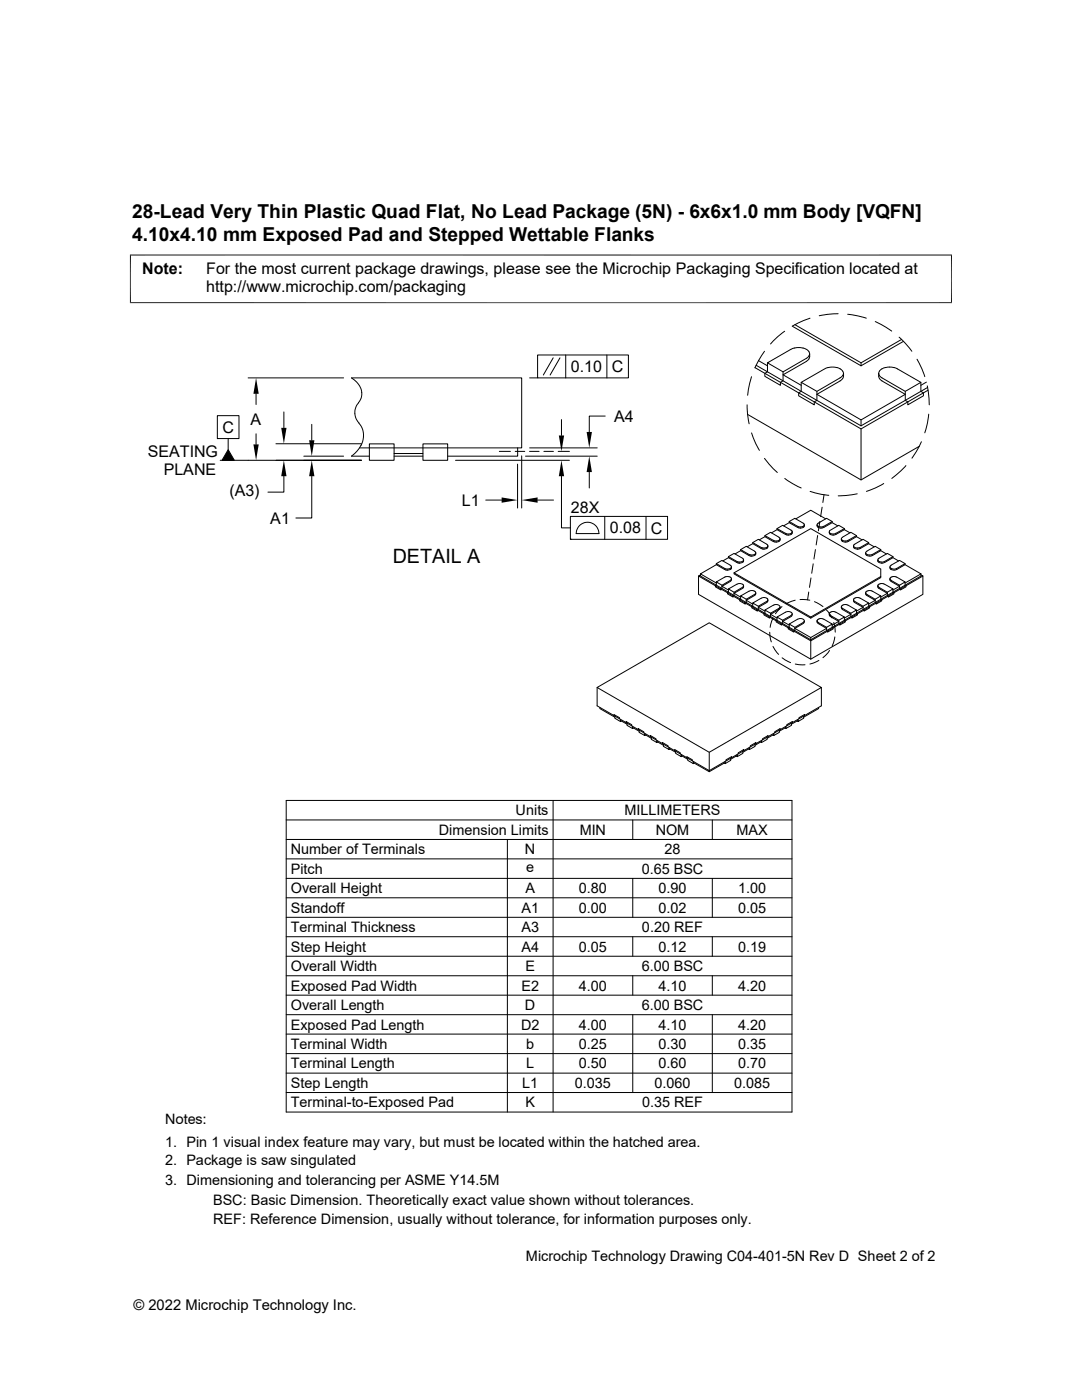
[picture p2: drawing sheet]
<svg xmlns="http://www.w3.org/2000/svg" width="216mm" height="279mm" viewBox="0 0 216 279" stroke-linecap="round" stroke-linejoin="round" font-family="sans-serif">
<g fill="none" stroke="#000" stroke-width=".2">
<path d="M26 50.8v9.7M189.9 50.8v9.7M189.9 50.9h-164M25.9 60.4h164M49.5 75.4h19.1M51.1 78.6v2.1M72.2 78.3a2.58 2.58 0 0 1-.7 2.1M72.2 78.4a3.9 3.9 0 0 0-2.1-3h34v14h-32.3M105.7 75.4h1.6M107.3 70.8h18.1v4.6h-18.1zM110.4 71.4l-2 3.4M111.7 71.4l-1.9 3.4"/>
<path d="M112.9 70.8v4.6M121.1 70.8v4.6M150 75.2l-.8 3.7M150.6 73.4l21.2 12.2 13.4-7.7M150.9 72.9l20.9 12.1 13.3-7.7M151.3 72l1.8 1M152.5 70.1l-1.9 3.3M153.1 72.4v1.8l-.5 .3v.6l3.1 1.8v-.6l.6-.3v-1.8M156.6 66.1l-1.4 1.1-1.4 1.4M157.8 69.7l-4.7 2.7 3.2 1.8 4.6-2.7 .5-.4M158.1 65.1l13.7 7.9 8.5-4.9M158.5 69.5l.7-.1 1.1 .1"/>
<path d="M158.5 69.4l-.7 .3M158.6 64.8l13.2 7.6 8.1-4.7M159.9 76.3v1.8l-.5 .3v.6l3.1 1.8v-.6l.5-.3v-1.8M160.2 69.4l.7 .3 .5 .5M160.9 72.1l-4.6 2.7 3.6 2.1M161.4 70.2l.1 .3-.1 .5M161.4 71.6l-.5 .5M161.5 71.2l-.1 .4M161.6 70.6v.6M161.6 63.5l-3.4 1.5M165.2 73.4l.7-.1 1.1 .1M167 73.3l.3 .1a1.01 1.01 0 0 1 .9 .8 1.01 1.01 0 0 1-.4 1.1l-4.8 2.8-3.1-1.8 5.3-3"/>
<path d="M167.2 62.6l-2.1 .1-1.6 .3M167.7 76l-4.7 2.7 8.8 5.1 8.8-5.1-4.6-2.7M168.3 74.5v.6a1.09 1.09 0 0 1-.7 .9M169.1 62.7l3.8 .8M171.8 72.4v.6M174.6 64.2l3.3 1.9M175.3 74.5v.6a1.01 1.01 0 0 0 .7 .9M175.3 74.5a1.01 1.01 0 0 0 .7 .9M176.7 73.3l-1 .5-.4 .7M178.4 73.3l5.3 3-3.1 1.8-4.6-2.7M178.4 73.4l-.7-.1-1.1 .1M179.4 67.3l1.2 1.2 1.3 1.6"/>
<path d="M183 71.7l1 1.9 .5 1.6M183.7 76.3v1.8l.6 .3v.6l-3.2 1.8v-.6l-.5-.3v-1.8M184.8 76.3l-1.1 .6M185 77l.4 3.8M43.4 83h4.3v4.5h-4.3zM43.4 87.5h.1M43.9 91.9h28.2M45.5 87.5v2.2M45.5 89.7l1.3 2.2h-2.5zM51.1 86.6v2.1M55.1 88.6h17M56.6 95v3.2h-3.1"/>
<path d="M56.6 82.2v3.2M60.6 91h8M62.2 95v8.4h-3.2M62.2 84.7v3.2M71.5 80.4a2.97 2.97 0 0 0 .1 4M71.6 84.4a3.9 3.9 0 0 1 .5 4.5M72 88.9l-.8 1.2-1.1 .9h3.6M73.7 88.6h4.9v3.3h-4.9zM78.6 91h5.8M78.6 90.5h5.8zM84.4 88.6h4.9v3.3h-4.9zM90.9 91.9h22.7"/>
<path d="M96.9 99.8h3.2M99.6 90.1h2.3M102.8 90.1h1.9M103.3 92.6v8.8M103.3 89.4v1.6h-14M104.1 91v10.4M104.9 91h14.3M105.7 90.1h1.9M105.7 89.4h13.5M107.3 99.8h3.1M108.5 90.1h1.9M111.4 90.1h2.2"/>
<path d="M112 95v10.3h1.8M112 83.7v3.2M117.6 94.2v3.2M120.8 83h-3.2v3.2M149.1 80.8l.1 1.8 .3 2M149.2 82.7l22.6 13.1 11.6-6.7M150 86.4l.8 2.1 .7 1.4M152.5 91.5l2.6 2.8M156.6 95.5l1.6 1 1.7 .9M161.6 98.1l2.3 .6 1.5 .1M164.4 98.7l-.2 1.6M171 98.6l-3.7 .4"/>
<path d="M171.8 83.8v1.2M171.8 85.6v10.2M176.3 96.5l-1.6 .9-1.8 .7M180.8 92.9l-2.9 2.6M183.9 88.2l-1.9 3.2M185.3 82.7l-.2 1.7-.6 2M113.8 103.1h19.4v4.5h-19.4zM113.8 107.6h.1M115 106.5h4.5a2.26 2.26 0 0 0-2.3-2.3 2.26 2.26 0 0 0-2.2 2.3M120.7 103.1v4.5M128.9 103.1v4.5M139.4 115v3.6l22.4 13 22.3-13v-3.6"/>
<path d="M139.8 114.7l-.4 .3 22.4 12.9 22.3-12.9-.3-.3M139.8 114.5v.5l22 12.7 22-12.7v-.5M142.9 116.1v.7l-.2 .1v.2l1.2 .7v-.3l.2-.1v-.6M142.9 112.7l-3.1 1.8 3.1 1.9M142.9 112.5l1.8 1 .5 .1a.7 .7 0 0 0 .7-.5M145.4 111.3l-1.2 .7M145.4 117.5v.7l-.2 .1v.2l1.1 .7v-.3l.2-.1v-.6M145.4 111.1l1.8 1 .4 .1M145.7 112.8l.2 .3M145.7 113.6l-.7 .2-.4-.2M145.7 112.8l-1.6-1-1.2 .7v.2l1.7 1M145.9 115.4v.3l-.2 .1"/>
<path d="M145.9 115.3a1.13 1.13 0 0 0-1.3-.1l-1.7 .9 1.2 .7 1.6-1M145.9 113.5l-.2 .2M146 115.5l-.2 .5-1.7 1 1.3 .8M146 113.1l-.1 .4M146.5 114.3l15.3-8.8 13.9 8.1v1.5l-13.9 8zM146.5 114.3v.2l15.3 8.9 13.9-8.1v-.2M147 116.6l.4-.1 .7 .1M147 116.6l-1.6 .9 1.1 .7 1.6-1M147 112.2l.6 .2M147.8 109.9l-1.1 .7M147.8 118.9v.7l-.2 .1v.2l1.1 .7v-.2l.2-.2v-.6M147.8 109.7l1.8 1 .4 .1"/>
<path d="M148.1 111.4l-1.6-1-1.1 .7v.2l1.6 1M148.2 116.6l.1 .1M148.2 111.4l.1 .2M148.3 116.8v.3M148.3 111.6l.1 .1M148.3 117.3l-1.8 1.1 1.3 .8M148.3 117.1l-.1 .1M148.3 112.1l-.7 .3M148.3 111.9l-.7 .3M148.4 111.7l-.1 .2M148.4 116.9l-.1 .4M148.4 111.7l-.1 .4"/>
<path d="M149.5 118l-1.7 .9 1.1 .7 1.8-1.1M150.2 108.5l-1.1 .6M150.2 108.3l1.8 1 .4 .1M150.3 117.9l-.8 .1M150.3 117.9l.3 .1M150.6 110l.2 .3M150.6 118l.1 .1M150.6 110l-1.7-1-1.1 .7v.2l1.7 1M150.7 118.2v.2M150.7 110.5l-.7 .3M150.8 110.3l-.1 .2M150.8 118.3l-.1 .5-1.8 1 1.3 .8"/>
<path d="M150.8 110.3a.83 .83 0 0 1-1.3 .5M151.9 119.4l.4-.1 .7 .1M151.9 119.4l-1.7 1 1.1 .6 1.9-1.1M152.6 107.1l-1.1 .6M152.6 106.9l1.7 .9M153 108.6l-1.7-1-1.1 .7v.2l1.7 1M153 119.4l.2 .1M153 108.6l.2 .2M153.2 119.5v.3M153.2 108.8v.3M153.2 109.3l-.8 .3-.5-.1M153.2 109.1l-.8 .3"/>
<path d="M153.2 119.9v.2M153.2 109.1v.2M153.2 119.7v.2M153.2 108.9v.2M154.3 108.1l.6 .1M154.3 107.8l.6 .2M155 105.7l-1.1 .6M155 105.5l1.7 .9M155.4 107.2l-1.6-1-1.2 .7v.2l1.7 1M155.4 107.2l.2 .3M155.6 107.7l-.7 .3M155.6 107.5v.2"/>
<path d="M155.7 107.5a.65 .65 0 0 1-.8 .7M156.7 106.4l.6 .2M157.5 104.3l-1.1 .6M157.5 104.1l1.7 1M157.8 105.8l.2 .2M157.9 105.8l-1.7-1-1.2 .7v.2l1.7 .9a.83 .83 0 0 0 1.4-.5M158 106.3l-.7 .3M158 106l.1 .1M158.1 106.1l-.1 .2M158.7 119.8l-1.8 .7M158.8 103.5l3-1.7 3 1.7M159.2 105.2l.5 .2"/>
<path d="M159.2 105l.5 .2M159.6 119.7l2 .1M160.3 105l-.6 .2M160.4 104.9l-.1 .2M160.4 104.6v.3M160.4 104.6l-1.8-1.2-1.1 .7v.2l1.7 1M160.5 104.9a.68 .68 0 0 1-.8 .5M160.5 104.7v.2M161.4 118.2l-.3 1.5M161.8 115.3l-.3 1.9M162.3 112.5l-.3 1.9M162.7 109.7l-.3 1.9"/>
<path d="M163 104.7a.74 .74 0 0 0 1.1 .6M163.1 104.6v.3M163.1 104.9l.2 .2M163.1 104.6l1.8-1.2 1.2 .7v.2l-2 1M163.2 106.9l-.3 1.9M163.3 105l.8 .1M163.6 104.1l-.3 1.8M164 101.2l-.3 1.9M164.4 105l-.3 .1M165.5 106.1l.2 .6M165.5 106.3l.2 .1M165.5 106l1.9-1.2 1.1 .7v.2l-1.7 .9a1.07 1.07 0 0 1-1.1 .1"/>
<path d="M165.5 106v.3M165.7 106.4l.5 .2M166.1 104.3l1.1 .6M166.1 104.1l-1.7 1M166.8 106.4l-.6 .2M167.9 107.5v.2M167.9 107.7a.96 .96 0 0 0 1.3 .4M167.9 107.7l.8 .3M168.1 107.2l1.7-1 1.1 .7v.2l-1.7 1M168.1 107.2l-.2 .2v.3M168.5 105.7l1.1 .6M168.5 105.5l-1.7 .9"/>
<path d="M169.2 107.8l-.5 .2M170.3 119.7v.4l.2 .1M170.3 108.9a.82 .82 0 0 0 1.3 .6M170.3 119.7l.1 .1M170.3 109.1l.8 .3M170.4 119.5l-.1 .2M170.5 108.6l1.7-1 1.1 .7v.2l-1.7 1M170.5 119.4l-.2 .1M170.5 108.6l-.2 .2 .1 .3M170.9 107.1l1.1 .6M170.9 106.9l-1.7 .9M171.6 119.4l1.7 1-1.1 .6-1.9-1.1"/>
<path d="M171.6 119.4l-.4-.1-.7 .1M172.7 110.3v.3M172.7 118.3v.2M172.7 118.5l.2 .3 1.7 1-1.3 .8M172.7 110.6a.99 .99 0 0 0 1.4 .2M172.8 118.2v.2M172.8 110.5l.7 .3M173 110l1.6-1 1.1 .7v.2l-1.6 1M173 118l-.2 .1M173 110l-.2 .2v.3M173.3 108.5l1.2 .6M173.3 108.3l-1.8 1-.4 .1"/>
<path d="M174.1 118l1.6 .9-1.1 .7-1.8-1.1M174.1 118l-.4-.1-.7 .1M175.2 111.7v.3M175.2 116.9v.2M175.2 117.1l.1 .3 1.8 1-1.4 .8M175.2 112a.97 .97 0 0 0 1.3 .2M175.2 116.8v.3l.2 .1M175.4 111.4l1.7-1 1.1 .7v.2l-1.7 1M175.4 116.6l-.2 .1M175.7 109.9l1.2 .7M175.7 118.9v.7l.2 .1v.2l-1.1 .7v-.2l-.2-.2v-.6M175.7 109.7l-1.7 1-.5 .1"/>
<path d="M176.5 116.6l-.4-.1-.7 .1M176.5 116.6l1.7 .9-1.1 .7-1.7-1M177.6 115.5v.4l.2 .1M177.6 113.1v.4M177.6 115.5l.2 .3M177.6 115.4v.1M177.6 113.5l.2 .2M177.6 115.3a1.13 1.13 0 0 1 1.3-.1l1.7 .9-1.1 .7-1.7-1M177.8 116l1.7 1-1.3 .8M177.8 112.8l1.7-1 1.1 .7v.2l-1.7 1M177.8 113.6l.6 .2 .5-.2M177.8 112.8a.32 .32 0 0 0-.2 .3 .32 .32 0 0 0 .2 .3"/>
<path d="M178.2 117.5v.7l.2 .1v.2l-1.2 .7v-.3l-.1-.1v-.6M178.2 111.3l1.1 .7M178.2 111.1l-1.8 1-.4 .1a.56 .56 0 0 1-.8-.6l.2-.2M180.6 116.1v.7l.2 .1v.2l-1.1 .7-.2-.4v-.6M180.6 112.7l3.2 1.8-3.2 1.9M180.6 112.5l-1.8 1-.4 .1-.6-.2M119.1 137.2v3.7l22.4 12.9 22.4-12.9v-3.7M119.1 137.2l22.4-12.9 22.4 12.9-22.4 12.9zM150.2 120.4v.6l-.2 .1v.2l1.1 .7v-.2l.2-.2v-.6M152.6 121.8v.6l-.2 .1v.2l1.2 .7v-.3l.2-.1v-.6M153 120.2l-1.7 1 1.3 .8M153.2 120.1l-.2 .1"/>
<path d="M153.6 126.2l.3 1.9M154.2 123.3l-.5 1.9M154.2 129l1.2 1.6M154.3 120.8l-1.7 1 1.2 .6 1.8-1.1M154.3 120.8l.1-.1a.73 .73 0 0 1 1.2 .5M155 123.1v.7l-.1 .1v.2l1.1 .7v-.3l.2-.1v-.6M155.4 121.6l-1.6 1 1.2 .8M155.7 121.1l-.3 .5M156 121.1l-1.3 1.4M156.1 131.3l1.7 .9M156.7 122.2l.4-.2 .7 .2M156.7 122.2l-1.7 .9 1.2 .7 1.8-1.1"/>
<path d="M157.5 124.5v.7l-.2 .1v.2l1.1 .7v-.3l.2-.1v-.6M157.9 122.2l.1 .1v.3M157.9 123l-1.7 1 1.3 .8M158.1 122.5l-.1 .4-.1 .1M158.7 132.5l1.9 .2M159.2 123.6l-1.7 .9 1.1 .7 1.8-1.1M159.2 123.6l.1-.1a.72 .72 0 0 1 1.1 .5M160.5 124.1l-.2 .3M160.5 123.9v.2M161.8 127.9v3.7M161.8 123.1v.3M161.8 127.2v.5"/>
<path d="M162.5 120.1l1.7 1M163 123.9l.1 .4 .2 .1M163 123.9l.1 .1M163.3 124.4l1.6 1-3.1 1.8-3.2-1.8 1.7-1M163.4 131.8l-1.8 .7M164.1 123.5a.81 .81 0 0 0-1.1 .4M164.1 123.5l.3 .1M164.4 123.6l1.7 .9-1.2 .7-1.8-1.1M164.9 121.7l1.1 1.6M165.5 122.5v.4l.2 .1M165.5 122.5v.1M165.5 129.8l-1.3 1.5"/>
<path d="M165.7 123l1.7 1-1.3 .8M166.1 124.5v.7l.1 .1v.2l-1.1 .7v-.3l-.2-.1v-.6M166.4 124.2l.3 2M166.6 127.1l-.6 1.9M166.8 122.2l1.7 .9-1.1 .7-1.9-1.1M166.8 122.2l-.1-.1a.89 .89 0 0 0-1.2 .4M167.9 121.1v.2M167.9 121.3l.2 .3M168.1 121.6l1.7 1-1.3 .8M168.5 123.1v.7l.2 .1v.2l-1.1 .7v-.3l-.2-.1v-.6M169.2 120.8l1.7 1-1.1 .6-1.9-1.1M169.2 120.8l-.1-.1a.73 .73 0 0 0-1.2 .5"/>
<path d="M170.5 120.2l1.7 1-1.3 .8M170.9 121.8v.6l.2 .1v.2l-1.1 .7v-.3l-.2-.1v-.6M173.3 120.4v.6l.2 .1v.2l-1.1 .7v-.2l-.2-.2v-.6M57.1 159.7h100.9v62.2h-100.9zM110.4 159.7v62.2M119.7 141.2v.2l3 1.7M122.5 142.8v-.2l1.1 .6v.2M122.7 142.9v.4l1.1 .7v-.4M123.8 143.8l1.3 .7M124 143.9l-.2 .1M124.9 144.2v-.2l1.1 .6v.3M125.1 144.3v.5l1.1 .6v-.4"/>
<path d="M126.2 145.2l1.3 .7M126.4 145.3l-.2 .1M127.3 145.6v-.2l1.2 .6v.3M127.5 145.7v.5l1.2 .6v-.4M128.7 146.6l1.3 .7M128.8 146.7l-.1 .1M129.8 147v-.2l1.1 .6v.3M130 147.1v.5l1.1 .6v-.4M131.1 148l1.3 .7M131.3 148.1l-.2 .1M132.2 148.4v-.2l1.1 .6v.3M132.4 148.5v.4l1.1 .7v-.4"/>
<path d="M133.5 149.4l1.3 .7M133.7 149.5l-.2 .1M134.6 149.8v-.2l1.1 .6v.3M134.8 149.9v.4l1.1 .7v-.4M135.9 150.8l1.3 .7M136.1 150.9l-.2 .1M137 151.2v-.2l1.2 .6v.2M137.2 151.3v.4l1.1 .7v-.4M138.3 152.2l3.2 1.8 3.2-1.8M138.5 152.3l-.2 .1M141.5 150.1v3.9M144.5 152.3l.2 .1"/>
<path d="M145.8 151.3v.4l-1.1 .7v-.4M146 151.2v-.2l-1.1 .6v.2M146.9 150.9l.2 .1M147.1 150.8l-1.3 .7M148.2 149.9v.4l-1.1 .7v-.4M148.4 149.8v-.2l-1.1 .6v.3M149.4 149.5l.1 .1M149.5 149.4l-1.3 .7M150.7 148.5v.4l-1.2 .7v-.4M150.8 148.4v-.2l-1.1 .6v.3M151.8 148.1l.2 .1M152 148l-1.3 .7"/>
<path d="M153.1 147.1v.5l-1.1 .6v-.4M153.3 147v-.2l-1.2 .6v.3M154.2 146.7l.2 .1M154.4 146.6l-1.3 .7M155.5 145.7v.5l-1.1 .6v-.4M155.7 145.6v-.2l-1.1 .6v.3M156.6 145.3l.2 .1M156.8 145.2l-1.3 .7M157.9 144.3v.5l-1.1 .6v-.4M158.1 144.2v-.2l-1.1 .6v.3M159 143.9l.2 .1M159.2 143.8l-1.3 .7"/>
<path d="M160.4 142.9v.4l-1.2 .7v-.4M160.5 142.8v-.2l-1.1 .6v.2M163.3 141.2v.2l-2.9 1.7M57.1 179.2h100.9M57.1 175.3h100.9M57.1 167.5h100.9M57.1 163.6h100.9M57.1 171.4h100.9M101.2 167.5v54.4M126.3 163.6v3.9M126.3 175.3v7.8M142.1 163.6v3.9"/>
<path d="M142.1 175.3v7.8M57.1 186.9h100.9M57.1 194.7h100.9M57.1 183.1h100.9M57.1 198.6h100.9M57.1 190.8h100.9M126.3 186.9v3.9M126.3 194.7v3.9M142.1 186.9v3.9M142.1 194.7v3.9M57.1 206.4h100.9M57.1 202.5h100.9"/>
<path d="M57.1 210.3h100.9M57.1 214.2h100.9M57.1 218h100.9M126.3 202.5v15.5M142.1 202.5v15.5"/>
</g>
<g fill="#000">
<path d="M51.1 75.4l.5 3.2h-1zM45.5 89.7l1.3 2.2h-2.5zM50.6 88.7h1l-.5 3.2zM56.1 85.4h1.1l-.6 3.2zM56.6 91.9l.6 3.1h-1.1zM61.7 87.9h1l-.5 3.1zM62.2 91.9l.5 3.1h-1zM100.1 99.3l3.2 .5-3.2 .5zM104.1 99.8l3.2-.5v1zM111.5 86.9h1.1l-.6 3.2zM112 91.9l.6 3.1h-1.1zM117.6 91l.5 3.2h-1z"/>
<path d="M117.1 86.2h1l-.5 3.2z"/>
</g>
<text font-size="3.9" x="78.4" y="112.3">DETAIL A</text>
<g font-size="3.8">
<text x="26.4" y="43.5">28-Lead Very Thin Plastic Quad Flat, No Lead Package (5N) - 6x6x1.0 mm Body [VQFN]</text>
<text x="26.4" y="48.1">4.10x4.10 mm Exposed Pad and Stepped Wettable Flanks</text>
</g>
<g font-size="3.2">
<text x="28.4" y="54.7">Note:</text>
<text x="41.1" y="58.3">http://www.microchip.com/packaging</text>
<text x="41.1" y="54.7">For the most current package drawings, please see the Microchip Packaging Specification located at</text>
<text x="113.9" y="74.3">0.10</text>
<text x="122.1" y="74.3">C</text>
<text x="44.4" y="86.4">C</text>
<text x="50" y="84.8">A</text>
<text x="122.5" y="84.2">A4</text>
<text x="29.5" y="91.2">SEATING</text>
<text x="32.7" y="94.8">PLANE</text>
<text x="45.8" y="99">(A3)</text>
<text x="92.2" y="100.9">L1</text>
<text x="53.9" y="104.5">A1</text>
<text x="113.9" y="102.4">28X</text>
<text x="121.7" y="106.5">0.08</text>
<text x="129.9" y="106.5">C</text>
</g>
<g font-size="2.9">
<text x="87.6" y="166.6">Dimension Limits</text>
<text x="102.9" y="162.7">Units</text>
<text x="115.7" y="166.6">MIN</text>
<text x="124.6" y="162.7">MILLIMETERS</text>
<text x="130.8" y="166.6">NOM</text>
<text x="147" y="166.6">MAX</text>
<text x="58" y="170.5">Number of Terminals</text>
<text x="104.8" y="170.5">N</text>
<text x="132.6" y="170.5">28</text>
<text x="58" y="178.3">Overall Height</text>
<text x="58" y="174.4">Pitch</text>
<text x="104.8" y="178.3">A</text>
<text x="105" y="174.1">e</text>
<text x="115.5" y="178.3">0.80</text>
<text x="128" y="174.4">0.65 BSC</text>
<text x="131.4" y="178.3">0.90</text>
<text x="147.3" y="178.3">1.00</text>
<text x="58" y="182.2">Standoff</text>
<text x="104.1" y="182.2">A1</text>
<text x="115.5" y="182.2">0.00</text>
<text x="131.4" y="182.2">0.02</text>
<text x="147.3" y="182.2">0.05</text>
<text x="58" y="189.9">Step Height</text>
<text x="58" y="186">Terminal Thickness</text>
<text x="104" y="186">A3</text>
<text x="104.1" y="189.9">A4</text>
<text x="115.5" y="189.9">0.05</text>
<text x="128.1" y="186">0.20 REF</text>
<text x="131.4" y="189.9">0.12</text>
<text x="147.3" y="189.9">0.19</text>
<text x="58" y="193.8">Overall Width</text>
<text x="58" y="197.7">Exposed Pad Width</text>
<text x="104" y="197.7">E2</text>
<text x="104.8" y="193.8">E</text>
<text x="115.5" y="197.7">4.00</text>
<text x="128" y="193.8">6.00 BSC</text>
<text x="131.4" y="197.7">4.10</text>
<text x="147.3" y="197.7">4.20</text>
<text x="58" y="201.6">Overall Length</text>
<text x="104.8" y="201.6">D</text>
<text x="128" y="201.6">6.00 BSC</text>
<text x="58" y="205.5">Exposed Pad Length</text>
<text x="58" y="209.4">Terminal Width</text>
<text x="104" y="205.5">D2</text>
<text x="105" y="209.3">b</text>
<text x="115.5" y="205.5">4.00</text>
<text x="115.5" y="209.4">0.25</text>
<text x="131.4" y="209.4">0.30</text>
<text x="131.4" y="205.5">4.10</text>
<text x="147.3" y="205.5">4.20</text>
<text x="147.3" y="209.4">0.35</text>
<text x="58" y="213.2">Terminal Length</text>
<text x="105" y="213.2">L</text>
<text x="115.5" y="213.2">0.50</text>
<text x="131.4" y="213.2">0.60</text>
<text x="147.3" y="213.2">0.70</text>
<text x="58" y="221">Terminal-to-Exposed Pad</text>
<text x="58" y="217.1">Step Length</text>
<text x="104.2" y="217.1">L1</text>
<text x="104.8" y="221">K</text>
<text x="114.7" y="217.1">0.035</text>
<text x="128.1" y="221">0.35 REF</text>
<text x="130.6" y="217.1">0.060</text>
<text x="146.5" y="217.1">0.085</text>
<text x="32.9" y="224.4">Notes:</text>
<text x="32.9" y="229">1. Pin 1 visual index feature may vary, but must be located within the hatched area.</text>
<text x="32.9" y="232.6">2. Package is saw singulated</text>
<text x="32.9" y="236.6">3. Dimensioning and tolerancing per ASME Y14.5M</text>
<text x="42.5" y="244.3">REF: Reference Dimension, usually without tolerance, for information purposes only.</text>
<text x="42.5" y="240.6">BSC: Basic Dimension. Theoretically exact value shown without tolerances.</text>
<text x="104.9" y="251.7">Microchip Technology Drawing C04-401-5N Rev D Sheet 2 of 2</text>
<text x="26.6" y="261.3">© 2022 Microchip Technology Inc.</text>
</g>
</svg>
